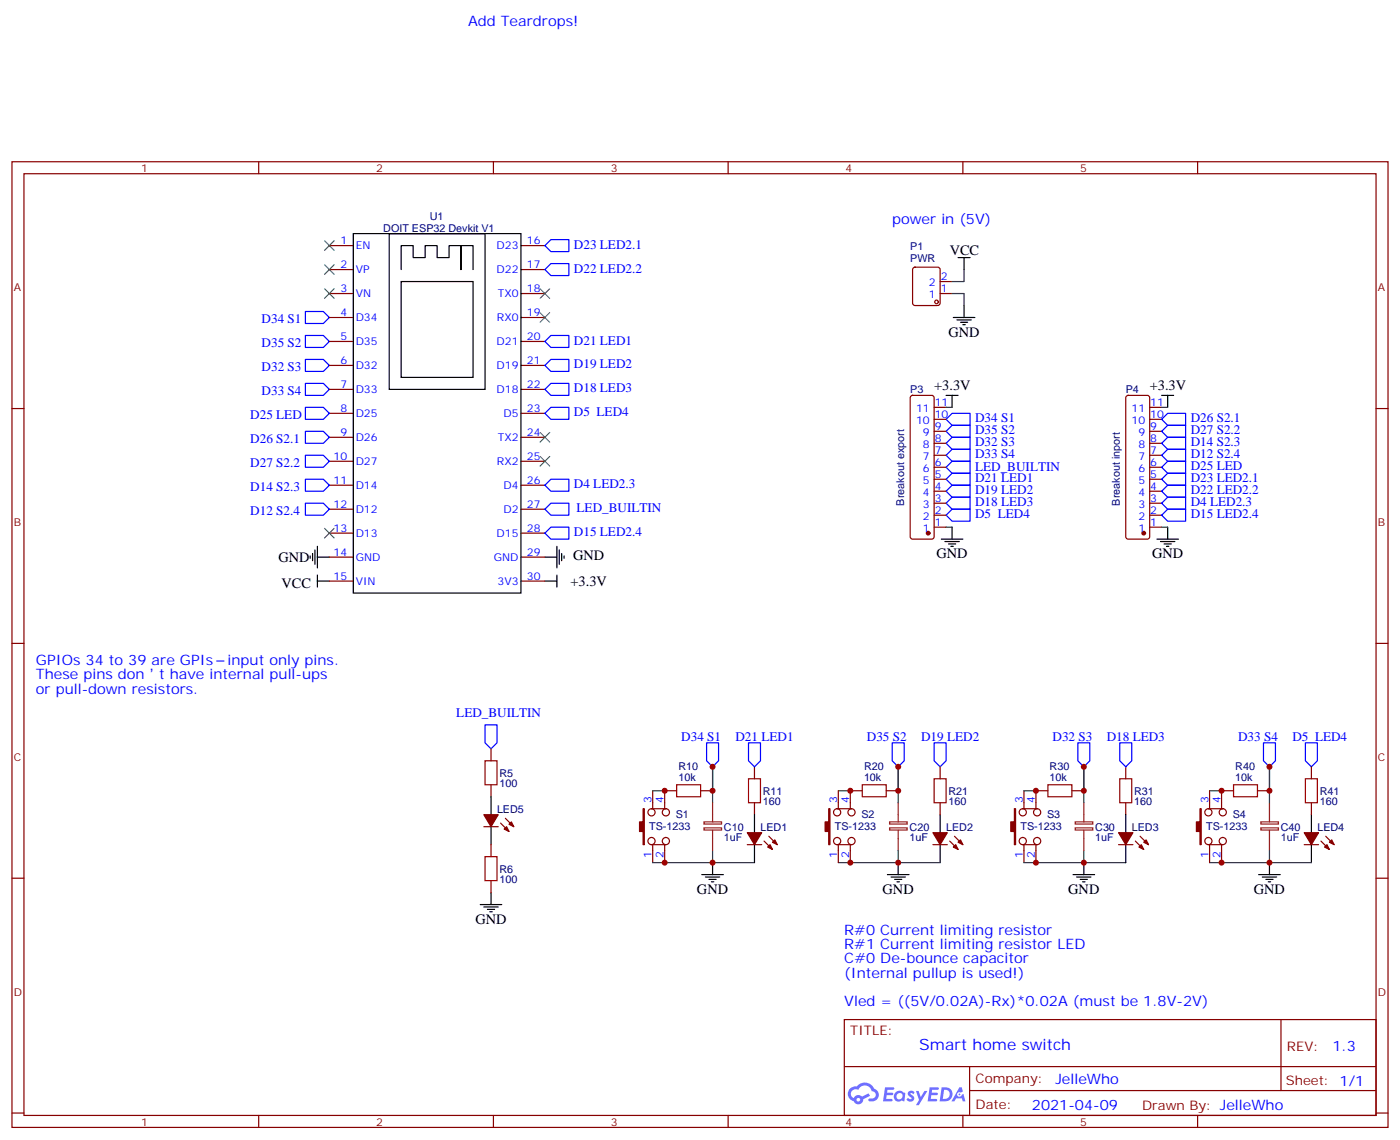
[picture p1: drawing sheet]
<svg xmlns="http://www.w3.org/2000/svg" width="412mm" height="336mm" viewBox="0 0 412 336" stroke-linecap="round" stroke-linejoin="round" font-family="sans-serif">
<g fill="none" stroke="#870000" stroke-width=".35">
<path d="M3.5 47.6h405.4v284.4h-405.4zM7.1 51.2h398.2v277.2h-398.2zM76.2 47.6v3.6M145.3 47.6v3.6M214.5 47.6v3.6M283.6 47.6v3.6M352.8 47.6v3.6M3.5 120.3h3.6M405.3 120.3h3.6M3.5 189.4h3.6M405.3 189.4h3.6M3.5 258.6h3.6"/>
<path d="M405.3 258.6h3.6M248.7 300.2h156.6v28.2h-156.6zM248.7 314.1h156.5M285.6 314.1v14.1M377.3 300.2v20.9M3.5 327.7h3.6M76.2 328.4v3.6M145.3 328.4v3.6M214.5 328.4v3.6M283.6 328.4v3.6M285.6 321.1h119.6M352.8 328.4v3.6"/>
<path d="M405.3 327.7h3.6"/>
</g>
<g fill="#5487ff">
<path d="M267.7 321.4a1.22 1.22 0 0 1 1.7 .3l-.4 .5a.47 .47 0 0 0-.3-.4 .47 .47 0 0 0-.5 .2l.1 .2a1.14 1.14 0 0 1 .8 1.8 1.14 1.14 0 0 1-1.9 0l-.2-.2 .5-.5 .7 .4a.29 .29 0 0 0 .3-.3 .29 .29 0 0 0-.2-.3 1.04 1.04 0 0 1-.6-1.7z"/>
<path d="M260.7 320.1h2.4l.3 .2-.2 .5-1.8 .1-.1 .8h1.5l.3 .4-.3 .4h-1.6l-.2 1.1h1.7l.2 .3-.2 .3-2.6 .1z"/>
<path d="M273.8 320.1h2.4l.3 .2-.1 .5-1.8 .1-.2 .8h1.6l.3 .4-.4 .4h-1.6l-.1 1.1h1.7l.2 .3-.2 .3-2.6 .1z"/>
<path d="M282.6 320.2h.7l.3 1.2-.6 .3a.69 .69 0 0 0-1 .3 .69 .69 0 0 0 .4 1 .69 .69 0 0 0 .9-.7l.5-.2 .6 2.2h-.8l-.2-.9h-1.8l-.5 .9h-.8z"/>
<path d="M269.8 321.2h.8l.6 1.8 1.1-1.8h.9l-2.6 4.2h-.8l.9-1.5z"/>
<path d="M277.4 320.1l-.6 4.2h1.3a2.11 2.11 0 0 0 2.5-2.1 2.11 2.11 0 0 0-2.5-2.1zM278.1 320.9a1.39 1.39 0 0 1 1.7 1.4 1.39 1.39 0 0 1-1.8 1.3h-.3z"/>
<path d="M263.7 321.8a1.54 1.54 0 0 0-.1 2.1 1.54 1.54 0 0 0 2.2 .1l.6 .3 .3-2.3-.2-.3h-.4a1.49 1.49 0 0 0-2.4 .1zM264 322.8a.94 .94 0 0 1 1.8 0 .94 .94 0 0 1-1.8 0z"/>
<path d="M250.4 320.5a2.18 2.18 0 0 0 1.1 3.7 1.44 1.44 0 0 0 1.6 .9 1.44 1.44 0 0 0 1.2-1.4l2-1-.5-.8-1.9 1a1.47 1.47 0 0 0-2.4 .4 1.39 1.39 0 0 1-.7-1.9 1.39 1.39 0 0 1 2-.5 2.12 2.12 0 0 1 2.2-1.3 2.12 2.12 0 0 1 1.9 1.7 1.14 1.14 0 0 1 1.1 1.4 1.14 1.14 0 0 1-1.7 .8 .43 .43 0 0 0-.5 .3 .43 .43 0 0 0 .4 .5 1.98 1.98 0 0 0 2.5-1.2 1.98 1.98 0 0 0-1.2-2.6 3.1 3.1 0 0 0-5.3-.6l-.9 .1zM252.3 323.8a.55 .55 0 0 1 1.1 0 .55 .55 0 0 1-1.1 0z"/>
<circle cx="282.6" cy="322.2" r=".26"/>
</g>
<path d="M269.1 78.9l.4-.2h6.7l.5 .2 .2 .5v9.9l-.2 .5-.5 .2h-6.7l-.5-.3-.2-.4v-9.9z" fill="none" stroke="#870000" stroke-width=".35"/>
<circle cx="275.9" cy="88.9" r=".53" fill="#fff" stroke="#870000" stroke-width=".35"/>
<g fill="none" stroke="#870000" stroke-width=".35">
<path d="M97 72.3h7.1M97 79.4h7.1M153.5 72.3h7M153.5 79.4h7M97 86.4h7.1M97 93.5h7.1M153.5 86.4h7M153.5 93.5h7M276.9 86.4h3.6M276.9 82.9h3.6M97 100.5h7.1M97 107.6h7.1"/>
<path d="M97 114.7h7.1M153.5 100.5h7M153.5 107.6h7M153.5 114.7h7M268.3 116.6l.5-.2h5.7l.5 .2 .2 .5v40.9l-.3 .5-.4 .2h-5.7l-.5-.2-.2-.5v-40.9zM275.2 119.9h3.5M331.8 116.6l.5-.2h5.7l.5 .2 .2 .5v40.9l-.3 .5-.4 .2h-5.7l-.5-.2-.2-.5v-40.9zM338.7 119.9h3.5M97 121.7h7.1M97 128.8h7.1M97 135.8h7.1M153.5 121.7h7"/>
<path d="M153.5 128.8h7M153.5 135.8h7M275.2 137.6h3.5M275.2 134.1h3.5M275.2 130.5h3.5M275.2 127h3.5M275.2 123.5h3.5M338.7 137.6h3.5M338.7 134.1h3.5M338.7 130.5h3.5M338.7 127h3.5M338.7 123.5h3.5"/>
<path d="M97 142.9h7.1M97 149.9h7.1M97 157h7.1M153.5 142.9h7M153.5 149.9h7M153.5 157h7M275.2 155.2h3.5M275.2 151.7h3.5M275.2 148.2h3.5M275.2 144.6h3.5M275.2 141.1h3.5M338.7 155.2h3.5"/>
<path d="M338.7 151.7h3.5M338.7 148.2h3.5M338.7 144.6h3.5M338.7 141.1h3.5M97 164h7.1M97 171.1h7.1M153.5 164h7M153.5 171.1h7M144.6 220.5v3.5M144.6 231.1v3.5M191.9 238.1h4.2a1.06 1.06 0 0 0-.9 1.5 1.06 1.06 0 0 0 1.7 .3 1.06 1.06 0 0 0-.4-1.7l-.4-.1M192.3 232.8v5.3"/>
<path d="M199.3 232.8h-3.5v5.3M206.4 232.8h3.5M222.2 225.8v3.5M222.2 236.4v3.5M246.6 238.1h4.2M246.9 232.8v5.3M254 232.8h-3.5v5.3M261.1 232.8h3.5M276.9 225.8v3.5M276.9 236.4v3.5M301.3 238.1h4.2M301.6 232.8v5.3"/>
<path d="M308.7 232.8h-3.5v5.3M315.7 232.8h3.6M331.6 225.8v3.5M331.6 236.4v3.5M356 238.1h4.2M356.3 232.8v5.3M363.4 232.8h-3.6v5.3M370.4 232.8h3.5M386.3 225.8v3.5M386.3 236.4v3.5M142.5 243.4h4.3M144.6 248.7v3.5"/>
<path d="M144.6 259.3v3.5M147.5 242.4l2.4 2.4M148.9 240.9l2.4 2.5M191.9 248.7h4.2M192.3 248.7v5.3M195.8 248.7v5.3M196.1 246.6a1.06 1.06 0 0 0-.9 1.5 1.06 1.06 0 0 0 1.7 .3 1.06 1.06 0 0 0-.4-1.8h-.4M220.1 248.7h4.3M225.1 247.6l2.4 2.5M226.5 246.2l2.5 2.5M246.6 248.7h4.2M246.9 248.7v5.3"/>
<path d="M250.5 248.7v5.3M274.8 248.7h4.2M279.8 247.6l2.4 2.5M281.2 246.2l2.4 2.5M301.3 248.7h4.2M301.6 248.7v5.3M305.2 248.7v5.3M329.5 248.7h4.2M334.4 247.6l2.5 2.5M335.8 246.2l2.5 2.5M356 248.7h4.2M356.3 248.7v5.3"/>
<path d="M359.8 248.7v5.3M384.2 248.7h4.2M389.1 247.6l2.5 2.5M390.5 246.2l2.5 2.5"/>
<circle cx="191.9" cy="239.2" r="1.06"/>
<circle cx="246.6" cy="239.2" r="1.06"/>
<circle cx="250.8" cy="239.2" r="1.06"/>
<circle cx="301.3" cy="239.2" r="1.06"/>
<circle cx="305.5" cy="239.2" r="1.06"/>
<circle cx="356" cy="239.2" r="1.06"/>
<circle cx="360.2" cy="239.2" r="1.06"/>
<circle cx="191.9" cy="247.6" r="1.06"/>
<circle cx="246.6" cy="247.6" r="1.06"/>
<circle cx="250.8" cy="247.6" r="1.06"/>
<circle cx="301.3" cy="247.6" r="1.06"/>
<circle cx="305.5" cy="247.6" r="1.06"/>
<circle cx="356" cy="247.6" r="1.06"/>
<circle cx="360.2" cy="247.6" r="1.06"/>
</g>
<g fill="none" stroke="#008700" stroke-width=".35">
<path d="M284 79.4v3.5h-3.5M280.5 86.4h3.5v3.6M278.7 119.9h1.8M342.2 119.9h1.8M278.7 155.2h1.8M342.2 155.2h1.8M192.3 232.8h3.5M209.9 225.8v10.6M246.9 232.8h3.6M264.6 225.8v10.6M301.6 232.8h3.6M319.3 225.8v10.6"/>
<path d="M356.3 232.8h3.5M373.9 225.8v10.6M209.9 250.5v3.5h-17.6M209.9 254h12.3M264.6 250.5v3.5h-17.7M264.6 254h12.3M319.3 250.5v3.5h-17.7M319.3 254h12.3M373.9 250.5v3.5h-17.6M373.9 254h12.4"/>
</g>
<g fill="none" stroke="#000" stroke-width=".35">
<path d="M104.1 68.8h49.4v105.8h-49.4zM114.7 68.8h28.2v45.9h-28.2zM118.2 79.4v-7.1h3.5v3.5h3.5v-3.5h3.6v3.5h3.5v-3.5h3.5v7.1v-7.1h3.5v7.1M282.2 75.8h3.6M284 75.8v3.6M118.2 82.9h21.1v28.2h-21.1zM280.8 93.5h6.4M281.9 94.2h4.2M282.9 94.9h2.1M283.6 95.6h.7M284 90v3.5M278.7 116.4h3.5"/>
<path d="M280.5 116.4v3.5M342.2 116.4h3.5M344 116.4v3.5M277.3 158.7h6.3M278.3 159.5h4.3M280.5 155.2v3.5M340.8 158.7h6.3M341.8 159.5h4.3M344 155.2v3.5M91.4 163.7v.7M92.1 163v2.1M92.8 161.9v4.3"/>
<path d="M93.5 171.1h3.5M93.5 160.9v6.3M93.5 169.3v3.6M93.5 164h3.5M160.5 171.1h3.5M160.5 164h3.5M164 160.9v6.3M164 169.3v3.6M164.7 161.9v4.3M165.5 163v2.1M166.2 163.7v.7M279.4 160.2h2.1"/>
<path d="M280.1 160.9h.7M342.9 160.2h2.1M343.6 160.9h.7M144.6 234.6v5.3M222.2 239.9v5.3M276.9 239.9v5.3M331.6 239.9v5.3M386.3 239.9v5.3M144.6 243.4v5.3M206.7 257.5h6.4M207.8 258.2h4.2M208.8 258.9h2.2"/>
<path d="M209.5 259.6h.8M209.9 254v3.5M222.2 248.7v5.3M261.4 257.5h6.4M262.5 258.2h4.2M263.5 258.9h2.1M264.2 259.6h.7M264.6 254v3.5M276.9 248.7v5.3M316.1 257.5h6.3M317.1 258.2h4.3M318.2 258.9h2.1"/>
<path d="M318.9 259.6h.7M319.3 254v3.5M331.6 248.7v5.3M370.8 257.5h6.3M371.8 258.2h4.3M372.9 258.9h2.1M373.6 259.6h.7M373.9 254v3.5M386.3 248.7v5.3M141.5 266.3h6.3M142.5 267.1h4.3M143.6 267.8h2.1"/>
<path d="M144.3 268.5h.7M144.6 262.8v3.5"/>
</g>
<g fill="none" stroke="#00f" stroke-width=".35">
<path d="M160.5 72.3l1.8-1.7h5.3v3.5h-5.3zM160.5 79.4l1.8-1.8h5.3v3.5h-5.3zM90 91.7h5.2l1.8 1.8-1.8 1.7h-5.2zM90 98.8h5.2l1.8 1.7-1.8 1.8h-5.2zM90 105.8h5.2l1.8 1.8-1.8 1.8h-5.2zM90 112.9h5.2l1.8 1.8-1.8 1.7h-5.2zM90 119.9h5.2l1.8 1.8-1.8 1.8h-5.2zM160.5 114.7l1.8-1.8h5.3v3.5h-5.3zM160.5 107.6l1.8-1.8h5.3v3.6h-5.3zM160.5 100.5l1.8-1.7h5.3v3.5h-5.3zM90 134.1h5.2l1.8 1.7-1.8 1.8h-5.2zM90 127h5.2l1.8 1.8-1.8 1.7h-5.2z"/>
<path d="M160.5 121.7l1.8-1.8h5.3v3.6h-5.3zM278.7 134.1l1.8-1.8h5.3v3.5h-5.3zM278.7 130.5l1.8-1.7h5.3v3.5h-5.3zM278.7 127l1.8-1.8h5.3v3.6h-5.3zM278.7 123.5l1.8-1.8h5.3v3.5h-5.3zM278.7 137.6l1.8-1.8h5.3v3.5h-5.3zM342.2 123.5l1.8-1.8h5.2v3.5h-5.2zM342.2 127l1.8-1.8h5.2v3.6h-5.2zM342.2 130.5l1.8-1.7h5.2v3.5h-5.2zM342.2 134.1l1.8-1.8h5.2v3.5h-5.2zM342.2 137.6l1.8-1.8h5.2v3.5h-5.2zM90 148.2h5.2l1.8 1.7-1.8 1.8h-5.2z"/>
<path d="M90 141.1h5.2l1.8 1.8-1.8 1.7h-5.2zM160.5 149.9l1.8-1.7h5.3v3.5h-5.3zM160.5 157l1.8-1.8h5.3v3.5h-5.3zM162.3 141.1h5.3v3.5h-5.3l-1.8-1.7zM278.7 141.1l1.8-1.8h5.3v3.6h-5.3zM278.7 144.6l1.8-1.7h5.3v3.5h-5.3zM278.7 148.2l1.8-1.8h5.3v3.5h-5.3zM278.7 151.7l1.8-1.8h5.3v3.6h-5.3zM342.2 141.1l1.8-1.8h5.2v3.6h-5.2zM342.2 144.6l1.8-1.7h5.2v3.5h-5.2zM342.2 148.2l1.8-1.8h5.2v3.5h-5.2zM342.2 151.7l1.8-1.8h5.2v3.6h-5.2z"/>
<path d="M142.9 213.4h3.5v5.3l-1.8 1.8-1.7-1.8zM208.1 218.7h3.6v5.3l-1.8 1.8-1.8-1.8zM220.5 218.7h3.5v5.3l-1.8 1.8-1.7-1.8zM262.8 218.7h3.5v5.3l-1.7 1.8-1.8-1.8zM275.2 218.7h3.5v5.3l-1.8 1.8-1.7-1.8zM317.5 218.7h3.5v5.3l-1.7 1.8-1.8-1.8zM329.8 218.7h3.6v5.3l-1.8 1.8-1.8-1.8zM372.2 218.7h3.5v5.3l-1.8 1.8-1.7-1.8zM384.5 218.7h3.6v5.3l-1.8 1.8-1.8-1.8z"/>
</g>
<g fill="none" stroke="#3c3" stroke-width=".35">
<path d="M95.6 70.9l2.8 2.8M95.6 78l2.8 2.8M98.4 70.9l-2.8 2.8M98.4 78l-2.8 2.8M95.6 85l2.8 2.8M98.4 85l-2.8 2.8M159.1 92.1l2.8 2.8M159.1 85l2.8 2.8M161.9 92.1l-2.8 2.8M161.9 85l-2.8 2.8M159.1 134.4l2.8 2.8M159.1 127.4l2.8 2.8"/>
<path d="M161.9 134.4l-2.8 2.8M161.9 127.4l-2.8 2.8M95.6 155.6l2.8 2.8M98.4 155.6l-2.8 2.8"/>
</g>
<path d="M142.9 224h3.5v7.1h-3.5zM199.3 231.1h7.1v3.5h-7.1zM220.5 229.3h3.5v7.1h-3.5zM254 231.1h7.1v3.5h-7.1zM275.2 229.3h3.5v7.1h-3.5zM308.7 231.1h7v3.5h-7zM329.8 229.3h3.6v7.1h-3.6zM363.4 231.1h7v3.5h-7zM384.5 229.3h3.6v7.1h-3.6zM142.9 252.2h3.5v7.1h-3.5z" fill="none" stroke="#a10000" stroke-width=".35"/>
<g fill="#870000" stroke="#870000" stroke-width=".35">
<path d="M189.4 238.1h.4v10.6h-.4v-3.9h-1v-2.8h1z"/>
<path d="M220.1 245.2h4.3l-2.2 3.5z"/>
<path d="M226.1 249.4l.7-.7 .7 1.4z"/>
<path d="M227.5 248l.7-.7 .8 1.4z"/>
<path d="M274.8 245.2h4.2l-2.1 3.5z"/>
<path d="M280.8 249.4l.7-.7 .7 1.4z"/>
<path d="M282.2 248l.7-.7 .7 1.4z"/>
<path d="M244.1 238.1h.4v10.6h-.4v-3.9h-1v-2.8h1z"/>
<path d="M298.8 238.1h.4v10.6h-.4v-3.9h-1.1v-2.8h1.1z"/>
<path d="M329.5 245.2h4.2l-2.1 3.5z"/>
<path d="M335.5 249.4l.7-.7 .7 1.4z"/>
<path d="M337.6 247.3l.7 1.4-1.4-.7z"/>
<path d="M384.2 245.2h4.2l-2.1 3.5z"/>
<path d="M390.2 249.4l.7-.7 .7 1.4z"/>
<path d="M391.6 248l.7-.7 .7 1.4z"/>
<path d="M353.5 238.1h.3v10.6h-.3v-3.9h-1.1v-2.8h1.1z"/>
<path d="M142.5 239.9h4.3l-2.2 3.5z"/>
<path d="M148.5 244.1l.7-.7 .7 1.4z"/>
<path d="M149.9 242.7l.7-.7 .7 1.4z"/>
<circle cx="273.4" cy="157" r=".53"/>
<circle cx="336.9" cy="157" r=".53"/>
</g>
<g fill="none" stroke="#8c2424" stroke-width=".35">
<path d="M209.9 236.4v5.6M264.6 236.4v5.6M319.3 236.4v5.6M373.9 236.4v5.6M207.4 243.8h5.1v.6h-5.1zM207.4 242h5.1v.6h-5.1zM209.9 244.5v6M262 243.8h5.2v.6h-5.2zM262 242h5.2v.6h-5.2zM264.6 244.5v6M316.7 243.8h5.2v.6h-5.2zM316.7 242h5.2v.6h-5.2z"/>
<path d="M319.3 244.5v6M371.4 243.8h5.2v.6h-5.2zM371.4 242h5.2v.6h-5.2zM373.9 244.5v6"/>
</g>
<g fill="#c00">
<circle cx="209.9" cy="225.8" r=".88"/>
<circle cx="209.9" cy="254" r=".88"/>
<circle cx="209.9" cy="232.8" r=".88"/>
<circle cx="195.8" cy="232.8" r=".88"/>
<circle cx="195.8" cy="254" r=".88"/>
<circle cx="250.5" cy="254" r=".88"/>
<circle cx="250.5" cy="232.8" r=".88"/>
<circle cx="264.6" cy="232.8" r=".88"/>
<circle cx="264.6" cy="254" r=".88"/>
<circle cx="264.6" cy="225.8" r=".88"/>
<circle cx="319.3" cy="225.8" r=".88"/>
<circle cx="319.3" cy="254" r=".88"/>
<circle cx="319.3" cy="232.8" r=".88"/>
<circle cx="305.2" cy="232.8" r=".88"/>
<circle cx="305.2" cy="254" r=".88"/>
<circle cx="359.8" cy="254" r=".88"/>
<circle cx="359.8" cy="232.8" r=".88"/>
<circle cx="373.9" cy="232.8" r=".88"/>
<circle cx="373.9" cy="254" r=".88"/>
<circle cx="373.9" cy="225.8" r=".88"/>
</g>
<text font-size="4.6" fill="#00f" x="270.8" y="309.2">Smart home switch</text>
<g font-size="4.2" fill="#00f">
<text x="137.9" y="7.8">Add Teardrops!</text>
<text x="262.8" y="66">power in (5V)</text>
<text x="10.6" y="195.8">GPIOs 34 to 39 are GPIs</text>
<text x="67.1" y="195.8">input only pins.</text>
<text x="10.6" y="200">These pins don</text>
<text x="46.9" y="200">t have internal pull-ups</text>
<text x="10.6" y="204.3">or pull-down resistors.</text>
<text x="248.7" y="275.2">R#0 Current limiting resistor</text>
<text x="248.7" y="279.4">R#1 Current limiting resistor LED</text>
<text x="248.7" y="283.6">C#0 De-bounce capacitor</text>
<text x="248.7" y="287.9">(Internal pullup is used!)</text>
<text x="248.7" y="296.3">Vled = ((5V/0.02A)-Rx)*0.02A (must be 1.8V-2V)</text>
<text x="392.5" y="309.5">1.3</text>
<text x="310.9" y="319">JelleWho</text>
<text x="304" y="326.8">2021-04-09</text>
</g>
<g font-size="4.2">
<text x="279.8" y="75.1">VCC</text>
<text x="279.4" y="99.1">GND</text>
<text x="275.2" y="114.9">+3.3V</text>
<text x="338.7" y="114.9">+3.3V</text>
<text x="82" y="165.4">GND</text>
<text x="168.8" y="164.8">GND</text>
<text x="275.9" y="164.4">GND</text>
<text x="339.4" y="164.4">GND</text>
<text x="82.9" y="173.1">VCC</text>
<text x="168" y="172.7">+3.3V</text>
<text x="205.3" y="263.2">GND</text>
<text x="260" y="263.2">GND</text>
<text x="314.7" y="263.2">GND</text>
<text x="369.4" y="263.2">GND</text>
<text x="140" y="272">GND</text>
</g>
<g font-size="3.9" fill="#00f">
<text x="169.1" y="73.2">D23 LED2.1</text>
<text x="169.1" y="80.3">D22 LED2.2</text>
<text x="77.1" y="95.1">D34 S1</text>
<text x="169.1" y="101.4">D21 LED1</text>
<text x="77.1" y="102.2">D35 S2</text>
<text x="77.1" y="109.2">D32 S3</text>
<text x="169.1" y="108.5">D19 LED2</text>
<text x="77.1" y="116.3">D33 S4</text>
<text x="169.1" y="115.6">D18 LED3</text>
<text x="73.7" y="123.3">D25 LED</text>
<text x="169.1" y="122.6">D5 LED4</text>
<text x="287.2" y="124.4">D34 S1</text>
<text x="350.7" y="124.4">D26 S2.1</text>
<text x="73.7" y="130.4">D26 S2.1</text>
<text x="287.2" y="131.4">D32 S3</text>
<text x="287.2" y="127.9">D35 S2</text>
<text x="350.7" y="127.9">D27 S2.2</text>
<text x="350.7" y="131.4">D14 S2.3</text>
<text x="73.7" y="137.4">D27 S2.2</text>
<text x="287.2" y="134.9">D33 S4</text>
<text x="350.7" y="135">D12 S2.4</text>
<text x="169.1" y="143.8">D4 LED2.3</text>
<text x="287.2" y="138.6">LED_BUILTIN</text>
<text x="287.2" y="142">D21 LED1</text>
<text x="350.7" y="142">D23 LED2.1</text>
<text x="350.7" y="138.5">D25 LED</text>
<text x="73.7" y="144.5">D14 S2.3</text>
<text x="287.2" y="145.5">D19 LED2</text>
<text x="287.2" y="149.1">D18 LED3</text>
<text x="350.7" y="145.5">D22 LED2.2</text>
<text x="350.7" y="149.1">D4 LED2.3</text>
<text x="73.7" y="151.5">D12 S2.4</text>
<text x="169.8" y="150.9">LED_BUILTIN</text>
<text x="287.2" y="152.6">D5 LED4</text>
<text x="350.7" y="152.6">D15 LED2.4</text>
<text x="169.1" y="157.9">D15 LED2.4</text>
<text x="134.4" y="211.1">LED_BUILTIN</text>
<text x="200.7" y="218.3">D34 S1</text>
<text x="216.6" y="218.2">D21 LED1</text>
<text x="255.4" y="218.3">D35 S2</text>
<text x="271.3" y="218.2">D19 LED2</text>
<text x="310" y="218.3">D32 S3</text>
<text x="326" y="218.2">D18 LED3</text>
<text x="364.7" y="218.3">D33 S4</text>
<text x="380.7" y="218.2">D5 LED4</text>
</g>
<g font-size="3.9" fill="#800">
<text x="250.5" y="304.8">TITLE:</text>
<text x="379.1" y="309.5">REV:</text>
<text x="287.4" y="319">Company:</text>
<text x="378.7" y="319.6">Sheet: 1/1</text>
<text x="287.4" y="326.7">Date:</text>
<text x="336.4" y="326.8">Drawn By: JelleWho</text>
</g>
<g font-size="3.2" fill="#800">
<text x="41.6" y="50.6">1</text>
<text x="110.8" y="50.6">2</text>
<text x="179.9" y="50.6">3</text>
<text x="249.1" y="50.6">4</text>
<text x="318.2" y="50.6">5</text>
<text x="4.1" y="85.7">A</text>
<text x="405.9" y="85.7">A</text>
<text x="4.1" y="154.9">B</text>
<text x="405.9" y="154.9">B</text>
<text x="4.1" y="224">C</text>
<text x="405.9" y="224">C</text>
<text x="4.1" y="293.2">D</text>
<text x="405.9" y="293.2">D</text>
<text x="41.6" y="331.4">1</text>
<text x="110.8" y="331.4">2</text>
<text x="179.9" y="331.4">3</text>
<text x="249.1" y="331.4">4</text>
<text x="318.2" y="331.4">5</text>
</g>
<g font-size="3.2" fill="#000080">
<text x="126.6" y="64.7">U1</text>
<text x="112.9" y="68.3">DOIT ESP32 Devkit V1</text>
<text x="268.1" y="77.1">PWR</text>
<text x="268.1" y="73.6">P1</text>
<text x="268.1" y="115.9">P3</text>
<text x="331.6" y="115.9">P4</text>
<text x="266.3" y="148.9" transform="rotate(-90 266.3 148.9)">Breakout export</text>
<text x="329.8" y="148.9" transform="rotate(-90 329.8 148.9)">Breakout inport</text>
<text x="199.8" y="226.8">R10</text>
<text x="254.5" y="226.8">R20</text>
<text x="309.2" y="226.8">R30</text>
<text x="363.9" y="226.8">R40</text>
<text x="147.1" y="231.8">100</text>
<text x="147.1" y="228.8">R5</text>
<text x="199.8" y="230">10k</text>
<text x="254.5" y="230">10k</text>
<text x="309.2" y="230">10k</text>
<text x="363.9" y="230">10k</text>
<text x="146.4" y="239.4">LED5</text>
<text x="224.7" y="237.1">160</text>
<text x="224.7" y="234">R11</text>
<text x="279.4" y="237.1">160</text>
<text x="279.4" y="234">R21</text>
<text x="334.1" y="237.1">160</text>
<text x="334.1" y="234">R31</text>
<text x="388.8" y="237.1">160</text>
<text x="388.8" y="234">R41</text>
<text x="191.2" y="244.5">TS-1233</text>
<text x="199.1" y="241">S1</text>
<text x="213.3" y="244.6">C10</text>
<text x="224" y="244.7">LED1</text>
<text x="245.9" y="244.5">TS-1233</text>
<text x="253.7" y="241">S2</text>
<text x="267.9" y="244.6">C20</text>
<text x="278.7" y="244.7">LED2</text>
<text x="300.6" y="244.5">TS-1233</text>
<text x="308.4" y="241">S3</text>
<text x="322.6" y="244.6">C30</text>
<text x="333.4" y="244.7">LED3</text>
<text x="355.3" y="244.5">TS-1233</text>
<text x="363.1" y="241">S4</text>
<text x="377.3" y="244.6">C40</text>
<text x="388.1" y="244.7">LED4</text>
<text x="213.3" y="247.7">1uF</text>
<text x="267.9" y="247.7">1uF</text>
<text x="322.6" y="247.7">1uF</text>
<text x="377.3" y="247.7">1uF</text>
<text x="147.1" y="257">R6</text>
<text x="147.1" y="260.1">100</text>
</g>
<g font-size="3.2" fill="#00f">
<text x="100.3" y="72">1</text>
<text x="155.2" y="72">16</text>
<text x="104.8" y="73.4">EN</text>
<text x="146.3" y="73.4">D23</text>
<text x="100.3" y="79">2</text>
<text x="104.8" y="80.4">VP</text>
<text x="146.3" y="80.4">D22</text>
<text x="155.2" y="79">17</text>
<text x="277.1" y="82.5">2</text>
<text x="100.3" y="86.1">3</text>
<text x="104.8" y="87.5">VN</text>
<text x="146.6" y="87.5">TX0</text>
<text x="155.2" y="86.1">18</text>
<text x="273.6" y="87.8">1</text>
<text x="273.6" y="84.3">2</text>
<text x="277.1" y="86.1">1</text>
<text x="100.3" y="93.1">4</text>
<text x="104.8" y="94.5">D34</text>
<text x="146.4" y="94.5">RX0</text>
<text x="155.2" y="93.1">19</text>
<text x="100.3" y="100.2">5</text>
<text x="104.8" y="101.6">D35</text>
<text x="146.3" y="101.6">D21</text>
<text x="155.2" y="100.2">20</text>
<text x="100.3" y="107.2">6</text>
<text x="155.2" y="107.2">21</text>
<text x="104.8" y="108.7">D32</text>
<text x="146.3" y="108.7">D19</text>
<text x="100.3" y="114.3">7</text>
<text x="104.8" y="115.7">D33</text>
<text x="146.3" y="115.7">D18</text>
<text x="155.2" y="114.3">22</text>
<text x="275.3" y="119.6">11</text>
<text x="338.8" y="119.6">11</text>
<text x="100.3" y="121.4">8</text>
<text x="104.8" y="122.8">D25</text>
<text x="148.3" y="122.8">D5</text>
<text x="155.2" y="121.4">23</text>
<text x="269.8" y="124.9">10</text>
<text x="269.8" y="121.4">11</text>
<text x="275.3" y="123.1">10</text>
<text x="333.3" y="124.9">10</text>
<text x="333.3" y="121.4">11</text>
<text x="338.8" y="123.1">10</text>
<text x="100.3" y="128.4">9</text>
<text x="104.8" y="129.8">D26</text>
<text x="146.6" y="129.8">TX2</text>
<text x="155.2" y="128.4">24</text>
<text x="271.8" y="131.9">8</text>
<text x="271.8" y="128.4">9</text>
<text x="275.3" y="130.2">8</text>
<text x="275.3" y="126.6">9</text>
<text x="335.3" y="131.9">8</text>
<text x="335.3" y="128.4">9</text>
<text x="338.8" y="130.2">8</text>
<text x="338.8" y="126.6">9</text>
<text x="98.3" y="135.5">10</text>
<text x="104.8" y="136.9">D27</text>
<text x="146.4" y="136.9">RX2</text>
<text x="155.2" y="135.5">25</text>
<text x="271.8" y="135.5">7</text>
<text x="275.3" y="137.2">6</text>
<text x="275.3" y="133.7">7</text>
<text x="335.3" y="135.5">7</text>
<text x="338.8" y="137.2">6</text>
<text x="338.8" y="133.7">7</text>
<text x="98.3" y="142.5">11</text>
<text x="104.8" y="143.9">D14</text>
<text x="148.3" y="143.9">D4</text>
<text x="155.2" y="142.5">26</text>
<text x="271.8" y="142.5">5</text>
<text x="271.8" y="139">6</text>
<text x="275.3" y="140.8">5</text>
<text x="335.3" y="142.5">5</text>
<text x="335.3" y="139">6</text>
<text x="338.8" y="140.8">5</text>
<text x="98.3" y="149.6">12</text>
<text x="155.2" y="149.6">27</text>
<text x="271.8" y="149.6">3</text>
<text x="271.8" y="146">4</text>
<text x="275.3" y="147.8">3</text>
<text x="275.3" y="144.3">4</text>
<text x="335.3" y="149.6">3</text>
<text x="335.3" y="146">4</text>
<text x="338.8" y="147.8">3</text>
<text x="338.8" y="144.3">4</text>
<text x="104.8" y="151">D12</text>
<text x="148.3" y="151">D2</text>
<text x="271.8" y="153.1">2</text>
<text x="275.3" y="154.9">1</text>
<text x="275.3" y="151.3">2</text>
<text x="335.3" y="153.1">2</text>
<text x="338.8" y="154.9">1</text>
<text x="338.8" y="151.3">2</text>
<text x="98.3" y="156.6">13</text>
<text x="104.8" y="158">D13</text>
<text x="146.3" y="158">D15</text>
<text x="155.2" y="156.6">28</text>
<text x="271.8" y="156.6">1</text>
<text x="335.3" y="156.6">1</text>
<text x="98.3" y="163.7">14</text>
<text x="104.8" y="165.1">GND</text>
<text x="145.5" y="165.1">GND</text>
<text x="155.2" y="163.7">29</text>
<text x="98.3" y="170.7">15</text>
<text x="104.8" y="172.2">VIN</text>
<text x="146.6" y="172.2">3V3</text>
<text x="155.2" y="170.7">30</text>
<text x="191.9" y="236.4" transform="rotate(-90 191.9 236.4)">3</text>
<text x="195.4" y="236.4" transform="rotate(-90 195.4 236.4)">4</text>
<text x="246.6" y="236.4" transform="rotate(-90 246.6 236.4)">3</text>
<text x="250.1" y="236.4" transform="rotate(-90 250.1 236.4)">4</text>
<text x="301.3" y="236.4" transform="rotate(-90 301.3 236.4)">3</text>
<text x="304.8" y="236.4" transform="rotate(-90 304.8 236.4)">4</text>
<text x="356" y="236.4" transform="rotate(-90 356 236.4)">3</text>
<text x="359.5" y="236.4" transform="rotate(-90 359.5 236.4)">4</text>
<text x="191.9" y="252.5" transform="rotate(-90 191.9 252.5)">1</text>
<text x="195.4" y="252.5" transform="rotate(-90 195.4 252.5)">2</text>
<text x="246.6" y="252.5" transform="rotate(-90 246.6 252.5)">1</text>
<text x="250.1" y="252.5" transform="rotate(-90 250.1 252.5)">2</text>
<text x="301.3" y="252.5" transform="rotate(-90 301.3 252.5)">1</text>
<text x="304.8" y="252.5" transform="rotate(-90 304.8 252.5)">2</text>
<text x="356" y="252.5" transform="rotate(-90 356 252.5)">1</text>
<text x="359.5" y="252.5" transform="rotate(-90 359.5 252.5)">2</text>
</g>
</svg>
